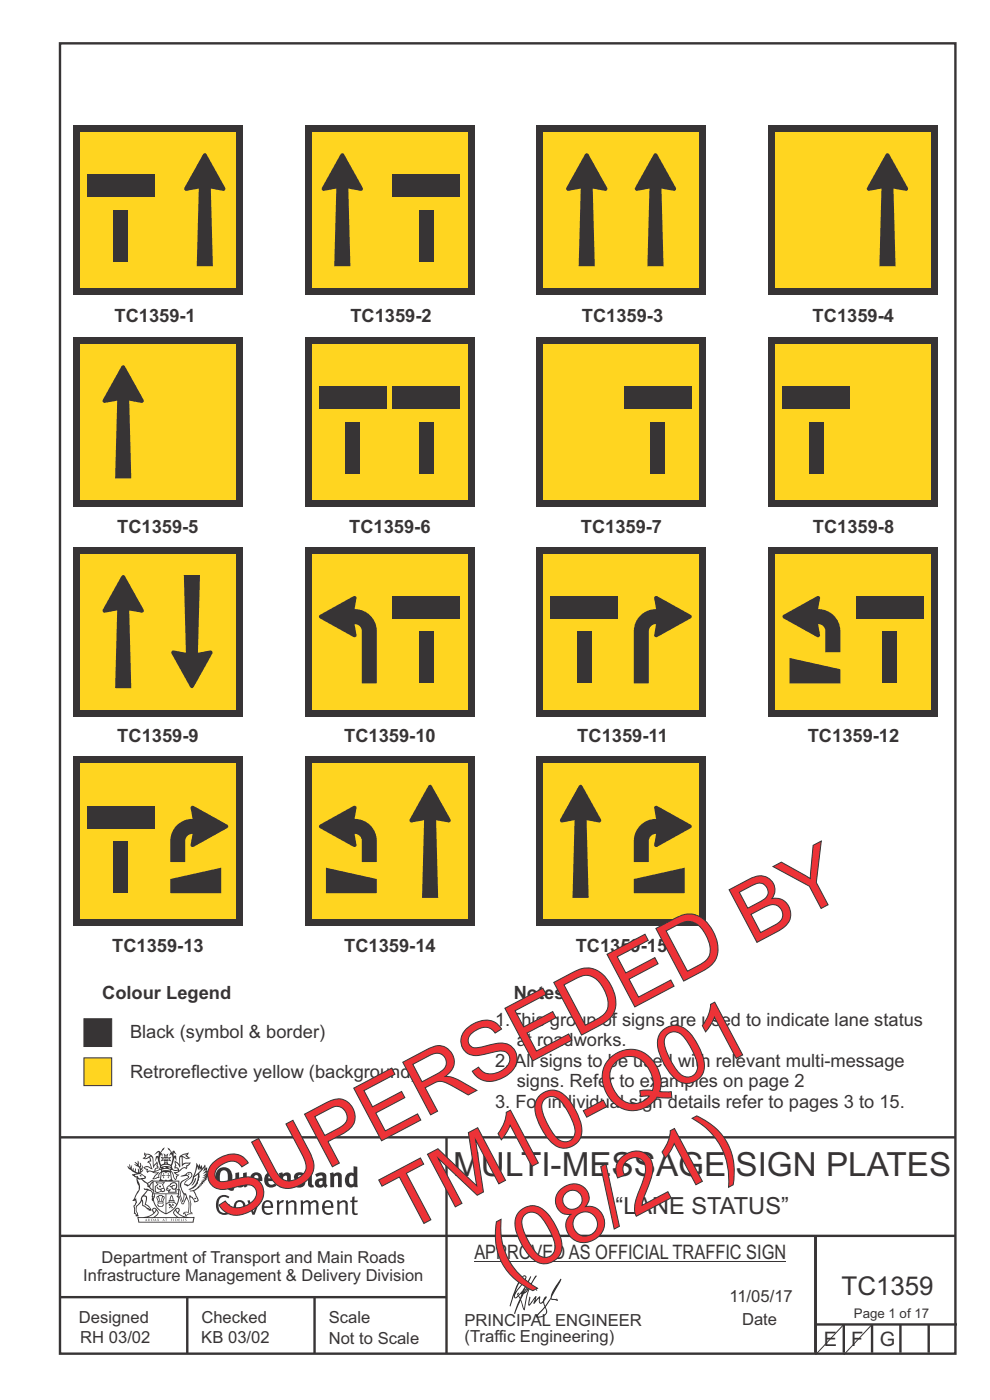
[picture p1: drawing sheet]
<svg xmlns="http://www.w3.org/2000/svg" width="210mm" height="297mm" viewBox="0 0 210 297" stroke-linecap="round" stroke-linejoin="round" font-family="sans-serif">
<path d="M64.6 160.5h36v36h-36z" fill-rule="evenodd" fill="#373435"/>
<path d="M66.1 162h33v33h-33z" fill-rule="evenodd" fill="#ffd520"/>
<g fill="#373435">
<path d="M67.8 175l7.3-4a.44 .44 0 0 1 .5 .4l-.4 2.3a4.7 4.7 0 0 1 4.7 4.7v4.5h-3.1v-4.5a1.5 1.5 0 0 0-1.6-1.5l.4 2.3a.44 .44 0 0 1-.2 .4 .44 .44 0 0 1-.4 0l-7.1-3.9-.3-.4z" fill-rule="evenodd"/>
<path d="M69.1 184.1l10.8 2.4v3h-10.8z" fill-rule="evenodd"/>
<path d="M90.9 166.6l.3-.1 .4 .3 4 7.1a.44 .44 0 0 1-.5 .6l-2.6-.5 .4 16.5h-3.4l.5-16.5-2.7 .5a.44 .44 0 0 1-.4-.2 .44 .44 0 0 1 0-.5z" fill-rule="evenodd"/>
<path d="M113.8 160.5h36v36h-36z" fill-rule="evenodd"/>
</g>
<path d="M115.3 162h33v33h-33z" fill-rule="evenodd" fill="#ffd520"/>
<g fill="#373435">
<path d="M139 171h.4l7.1 3.9 .3 .4-.3 .4-7.2 4a.44 .44 0 0 1-.5-.5l.4-2.3a1.5 1.5 0 0 0-1.6 1.5v4.5h-3.1v-4.5a4.7 4.7 0 0 1 4.7-4.7l-.4-2.3z" fill-rule="evenodd"/>
<path d="M134.5 186.5l10.8-2.4v5.4h-10.8z" fill-rule="evenodd"/>
<path d="M122.9 166.6l.3-.1 .4 .3 3.9 7.1a.44 .44 0 0 1-.4 .6l-2.7-.5 .5 16.5h-3.5l.5-16.5-2.6 .5a.44 .44 0 0 1-.5-.2 .44 .44 0 0 1 0-.5z" fill-rule="evenodd"/>
</g>
<g fill="none" stroke="#373435" stroke-width=".51">
<path d="M12.7 9.2h190v278h-190zM12.7 241.3h190M94.7 241.4v45.8M12.7 275.2h82M12.7 262.2h190.1M39.7 275.2v12M66.7 275.2v12M173 262.2v24.8M173 281h30M179 281v6M185 281v6M191 281v6"/>
<path d="M197 281v6"/>
</g>
<path d="M100.6 267.7h66.2" fill="none" stroke="#373435" stroke-width=".21"/>
<g fill="#373435">
<path d="M47 248.5a2.55 2.55 0 0 0 0 2.7l.3 .1a.81 .81 0 0 0 1-.9v-.6a1.04 1.04 0 0 0-1.1-1.5zM46.3 248.1a1.82 1.82 0 0 1 2.1-.2 1.82 1.82 0 0 1 .9 1.9 2.29 2.29 0 0 1-.8 1.9l.7 .3h.5l-.2 .6a2.87 2.87 0 0 1-2-.7 2.12 2.12 0 0 1-1.6-3.1z" fill-rule="evenodd"/>
<path d="M49.9 248.9l.8-.2v2a.46 .46 0 0 0 .3 .6 .46 .46 0 0 0 .6-.3v-2.1l.7-.2v2.4l.2 .5-.5 .4-.3-.3a1.02 1.02 0 0 1-1.2 .2 1.02 1.02 0 0 1-.6-1.1z" fill-rule="evenodd"/>
<path d="M54 249.5l-.1 .5h.9a.49 .49 0 0 0-.2-.6 .49 .49 0 0 0-.6 .1zM53.4 249.1a1.34 1.34 0 0 1 1.6-.2 1.34 1.34 0 0 1 .7 1.5v.2h-1.8a.77 .77 0 0 0 .5 .8 .77 .77 0 0 0 .9-.4l.3 .5a1.59 1.59 0 0 1-2 .2 1.59 1.59 0 0 1-.5-2z" fill-rule="evenodd"/>
<path d="M57.1 249.5l-.2 .5h1a.49 .49 0 0 0-.2-.6 .49 .49 0 0 0-.6 .1zM56.4 249.1a1.34 1.34 0 0 1 1.6-.2 1.34 1.34 0 0 1 .7 1.5v.2h-1.8a.77 .77 0 0 0 .5 .8 .77 .77 0 0 0 .9-.4l.4 .5a1.59 1.59 0 0 1-2.1 .2 1.59 1.59 0 0 1-.5-2z" fill-rule="evenodd"/>
<path d="M59.2 248.9l.7-.2 .1 .4a.95 .95 0 0 1 1-.3 .95 .95 0 0 1 .7 .8v2.3h-.8v-2.3a.46 .46 0 0 0-.8 .1v2.2h-.8z" fill-rule="evenodd"/>
<path d="M62.6 249.1a1.75 1.75 0 0 1 2-.1l-.2 .5-.6-.2a.43 .43 0 0 0-.6 .3l.4 .3a1.04 1.04 0 0 1 1.2 1.1 1.04 1.04 0 0 1-1.4 1l-1.2-.4 .3-.6 1 .4 .4-.4a.88 .88 0 0 0-1-.5l-.4-.2-.1-.4z" fill-rule="evenodd"/>
<path d="M65.3 247.6l.8-.2 .1 3.8 .3 .2 .1 .5a.88 .88 0 0 1-1-.1 .88 .88 0 0 1-.3-1z" fill-rule="evenodd"/>
<path d="M67.8 250.6a.43 .43 0 0 0-.1 .7 .43 .43 0 0 0 .7-.1v-.7zM66.8 249.2a1.7 1.7 0 0 1 2.4 .1v1.8l.3 .4-.4 .5-.5-.3a1.03 1.03 0 0 1-1.7-.2 1.03 1.03 0 0 1 .8-1.5h.7v-.4a.8 .8 0 0 0-1.2 .1z" fill-rule="evenodd"/>
<path d="M70 248.9l.7-.2 .1 .4a.95 .95 0 0 1 1-.3 .95 .95 0 0 1 .7 .8v2.3h-.8v-2.3a.46 .46 0 0 0-.8 .1v2.2h-.8z" fill-rule="evenodd"/>
<path d="M74.3 249.5a1.48 1.48 0 0 0 0 1.7h.5l.2-.1v-1.5l-.3-.2zM75 247.4l.8 .1 .1 4.4h-.7l-.1-.2a1.26 1.26 0 0 1-1.4 0 1.26 1.26 0 0 1-.5-1.3 1.29 1.29 0 0 1 .4-1.3 1.29 1.29 0 0 1 1.4-.2z" fill-rule="evenodd"/>
<path d="M46.4 253.9a1.72 1.72 0 0 1 2.3 0l-.3 .3a1.24 1.24 0 0 0-1.4-.2 1.24 1.24 0 0 0-.6 1.4 1.49 1.49 0 0 0 1.2 2l.7-.2v-1.3h-.8l-.1-.4h1.4v1.9a1.93 1.93 0 0 1-2.3 0 1.93 1.93 0 0 1-.7-2.2l.2-.7z" fill-rule="evenodd"/>
<path d="M50.4 255.1a1.65 1.65 0 0 0 .2 2.2 .99 .99 0 0 0 1-1.4 .78 .78 0 0 0-.4-.8 .78 .78 0 0 0-.8 0zM50 254.9a1.33 1.33 0 0 1 1.6-.1 1.33 1.33 0 0 1 .5 1.4 1.31 1.31 0 0 1-1.3 1.6 1.31 1.31 0 0 1-1.2-1.6v-.6z" fill-rule="evenodd"/>
<path d="M52.5 254.7l.5-.1 .8 2.6 .8-2.5h.5l-1.1 3h-.5z" fill-rule="evenodd"/>
<path d="M56.3 255.2l-.2 .7h1.3a.7 .7 0 0 0-.3-.8 .7 .7 0 0 0-.8 .1zM55.9 255a1.22 1.22 0 0 1 1.5-.2 1.22 1.22 0 0 1 .5 1.5h-1.8a.93 .93 0 0 0 .5 1 .93 .93 0 0 0 1.1-.2l.2 .3a1.43 1.43 0 0 1-1.8 .1 1.43 1.43 0 0 1-.6-1.7z" fill-rule="evenodd"/>
<path d="M58.7 254.7l.4-.1 .1 .5 .4-.4 .6-.1-.1 .6a.66 .66 0 0 0-.9 .6v1.9h-.4z" fill-rule="evenodd"/>
<path d="M60.6 254.8l.4-.2 .1 .5a.94 .94 0 0 1 1-.5 .94 .94 0 0 1 .8 .8v2.3h-.5l-.1-2.5a.81 .81 0 0 0-1.2 .3v2.2h-.4z" fill-rule="evenodd"/>
<path d="M63.7 254.7l.5-.1 .1 .5 .4-.3a.78 .78 0 0 1 1.2 .3 .9 .9 0 0 1 .9-.5 .9 .9 0 0 1 .8 .8v2.3h-.5l-.1-2.5a.67 .67 0 0 0-1.1 .3v2.2h-.5v-2.4l-.4-.2-.7 .4v2.2h-.5z" fill-rule="evenodd"/>
<path d="M69.1 255.2l-.2 .7h1.3a.7 .7 0 0 0-.3-.8 .7 .7 0 0 0-.8 .1zM68.7 255a1.22 1.22 0 0 1 1.5-.2 1.22 1.22 0 0 1 .5 1.5h-1.8a.93 .93 0 0 0 .4 1 .93 .93 0 0 0 1.2-.2l.2 .3a1.44 1.44 0 0 1-1.8 .1 1.44 1.44 0 0 1-.6-1.7z" fill-rule="evenodd"/>
<path d="M71.5 254.8l.4-.2 .1 .5a.94 .94 0 0 1 1-.5 .94 .94 0 0 1 .8 .8v2.3h-.5l-.1-2.5a.81 .81 0 0 0-1.2 .3v2.2h-.4z" fill-rule="evenodd"/>
<path d="M74.7 253.9l.5-.1v.9h.7l-.1 .4h-.6v2.1l.1 .2h.5l.1 .3a.75 .75 0 0 1-1.2-.6v-2h-.4v-.4h.4z" fill-rule="evenodd"/>
<path d="M30.8 244.9l1.1 .3-.9 .5h-.4l.6-.5zM31.8 245.5l.2-.1a2.44 2.44 0 0 1 .5 1.9l.1 .5 .6-1-.1 .6 .3 .3a.57 .57 0 0 0-.6 .8l-1-.2-.5 .2 .2-.5-.8-.3 .7-.1 .9 .5 .1-.1-.6-1.3-.2-.1 .5-.1zM30.7 244.4l-.1 .5 .2 .4-.6 .4a1.04 1.04 0 0 0 1.4-.1l.2 .6-.3 .1-.2 .4a.94 .94 0 0 1 .8 1.1l-.2-.1a1.16 1.16 0 0 0-1.5-.1l.3 .4 .4 .2 .1 .5 .2 .1 .1-.2a.94 .94 0 0 1 1.1 .3h.8l-1.2 1.2a1.13 1.13 0 0 0 1.2-.2l.4-.1v-.4l.4-.7a.83 .83 0 0 0-.6 1h-.3l-.7 .3 1.1-1.4-.5 .2-.5-.1 1.3-.5-.1-.2-.9 .4v-.3l.2-.2 .3 .1 .1-.3-.2-.4 .1-.6-.2-.3-.7 .9v-.7a1.42 1.42 0 0 0-1.6-1.8z" fill-rule="evenodd"/>
<path d="M38.5 245.3l.5-.3 .7-.1-.6 .3 .8 .5h-.3zM38.3 245.5h.2l.1 2a1.69 1.69 0 0 1 1.6-.7l-.8 .5 .1 .5a1.1 1.1 0 0 0-1.5 .6l-.1-.5-.2-.2h-.5l.3-.4-.3-.7a1.42 1.42 0 0 1 .9 1.1l.2-.1zM37.1 246.2l.1 1-.2 .3 .1 .5 .5-.1 .2 .2a.96 .96 0 0 1-1.2-.1l-.1 .1a1.06 1.06 0 0 0 1.3 .2v.1a.72 .72 0 0 1-.9 .2l.2 .5 .6 .2-.4 .2-.1 .7-.2-.4-.4-1.1-.4-.4 .4 .9a1.54 1.54 0 0 0 .7 1.2l.2-.3a.58 .58 0 0 1 .4-.7l.2-.2h-.3l-.5-.3 .9-.5a.93 .93 0 0 1 1.2-.5v.2l.2-.2 .1-.5a.99 .99 0 0 0 .7-.8l-1.3 .1-.3 .2-.1-1.4 .9 .4 .9-.3h-.4l-.5-.4 .4-.7-.6 .2a1.46 1.46 0 0 0-1.4 2.1l.1 .4-.3-.4z" fill-rule="evenodd"/>
<path d="M35.6 248.9l.2 .1-.1 .3 .4 .1-.4 .1v.5l-.1-.6h-.3l.3-.1z" fill-rule="evenodd"/>
<path d="M34.6 248.9l.2 .1v.3l.3 .1h-.3l-.1 .6v-.5l-.4-.1 .4-.1z" fill-rule="evenodd"/>
<path d="M34.3 248.8a.57 .57 0 0 1 .9 .2 .57 .57 0 0 1 .9-.2l.2 1.4h-.2a.57 .57 0 0 1-.9 0 .69 .69 0 0 1-1.1 0zM34.2 248.1l-.3 2.1-.1 .4h2.9l-.2-.4-.3-2.1h-.2v.3l-.8-.2-.8 .2v-.3z" fill-rule="evenodd"/>
<path d="M34.2 252.4a.3 .3 0 0 0 .6 0 .3 .3 0 0 0-.6 0zM33.3 251l.3 .3-.3 .3a.79 .79 0 0 0 0 1.3l.8-.2-.1-.3a.55 .55 0 0 1-.7-.6h.1l.2 .3 .3 .1 .8-.2-.4-.7 .4-.3-.7 .1zM33 250.7l1.1 .2 .9-.2-.4 .7 .4 1.1a.56 .56 0 0 1-.8 .3l-.2 .1a.73 .73 0 0 1-.9 .1 .73 .73 0 0 1-.3-.9v-.4l.6-.4z" fill-rule="evenodd"/>
<path d="M35.6 251.9l.7-.5a.58 .58 0 0 1 1-.1 .58 .58 0 0 1-.4 .9l-.3-.3a.43 .43 0 0 1 .6-.3v-.1a.57 .57 0 0 0-.8 .2l-.2-.1-.3 .1 .5 .2a.55 .55 0 0 0 .8 .4v.5h-1.3l.4-.3-.2-.2-.6 .1 .2-.2-.2-.1zM35.4 251.8l-.1 .2a.39 .39 0 0 0 .2 .6h.3l-.2 .4h1.9l-.1-.7a.86 .86 0 0 0-.1-1.4 .86 .86 0 0 0-1.3 .4z" fill-rule="evenodd"/>
<path d="M36 254.8h.8v.2h-.8zM36.4 253.8l.2 .8h-.4zM36.4 253.5l-.3 .5-.1 .6h-.2v.4l-.7 .4 .2 .2a1.48 1.48 0 0 1 2.1 .1l.2-.1-.6-.5v-.5h-.2l-.1-.6z" fill-rule="evenodd"/>
<path d="M35.8 255.4l.4 .1 .1 .3 .3-.2-.2-.2a.38 .38 0 0 1 .5 .5l-.2-.2-.3 .3 .4 .2-.4 .2-.1-.4-.4 .4-.1-.2 .4-.3-.1-.1-.2 .1z" fill-rule="evenodd"/>
<path d="M34.5 254h.2v.2l-.2 .6h-.2zM33.6 255.3h.9v.2a.55 .55 0 0 1-.8 .4v-.2l-.2-.1zM33.4 254h.2l.2 .8h-.2zM33.6 255h.8l.1 .1-.8 .1zM33.8 253.7h.5l-.2 1.1h-.1zM33.3 253.8l-.1 .3 .3 1.1a.48 .48 0 0 0-.1 .6 .48 .48 0 0 0 .5 .3l.5-.1a.49 .49 0 0 0 .2-.8l.3-1.1-.1-.3a1.42 1.42 0 0 0-1.5 0z" fill-rule="evenodd"/>
<path d="M33.7 251.5l.4 .1 .1 .3h-.3z" fill-rule="evenodd"/>
<path d="M41.3 250.1l.3-.2-.2 .9-.6 .7h-.2l.5-.7z" fill-rule="evenodd"/>
<path d="M39.7 249l.3-.2 .5 .2a.88 .88 0 0 1-.6 1.1 1.22 1.22 0 0 0-.8 1.3l.5 .2a.72 .72 0 0 0 .9-.4l.5-.8 .2-.6 .8-.6v.3a2.85 2.85 0 0 1-2 2.8l.1 .1a2.13 2.13 0 0 0 1.9-1.5v-.2a2.01 2.01 0 0 0 .3-1.8l1.1-1.3-.4 1 .7-.5-.7 1 .8-.4-.8 .8 .7-.1-.9 .5 .8-.1-.8 .4h.8l-.9 .3 .3 .2h-.4l.2 .3h-.3l.1 .3h-.4l.2 .3h-.2a2.16 2.16 0 0 1-2 1l.1 .2h.4a.76 .76 0 0 1 .7 .7l.5 1.2-.6 .2a1.45 1.45 0 0 0-1.1-1.3l.2 1.8-.1 1.8 .4 .3a1.07 1.07 0 0 0-1.2 .4v-.3l-.5-.2a.87 .87 0 0 1 1.1-.1v-.7a4.4 4.4 0 0 0-.6-3.1v-.3h-.3a2.16 2.16 0 0 1-.7-2.2l.3-.3 1.2-.8a.55 .55 0 0 0-.4-.8zM37.8 252.4a.76 .76 0 0 1 .3 1.1l.6 1.6 .4-1.7 .2 .1a.61 .61 0 0 1-.1 .9l-.3 .9h-.2l-.7-1.6-.3 .1a1.18 1.18 0 0 0 .1-1.4zM41.8 247.5l.2 .8 .3-.6v.6l.4-.5a1.9 1.9 0 0 1-1.1 1.4l-.4 .3zM38.3 249.6l1.3-.1 .2 .1v.3l-.5 .3a1.26 1.26 0 0 0-.9 1.9l.2 .6a1.84 1.84 0 0 1 .1 2.1l-.4-1.3a.96 .96 0 0 0-.4-1.3l-.4 .3a.78 .78 0 0 1 0 1.2l.1 .3h.4l.4 1.1a.38 .38 0 0 0 .2 .4 .38 .38 0 0 0 .4-.1l.6-1.2a2.94 2.94 0 0 1 .4 2.5l-.1 .5-.8-.1-.3 .4v.2l.4-.1 .1 .4 .2 .1a1.02 1.02 0 0 1 1.3-.5v-.4l-.3-.1 .1-1.8-.3-1.3 .1 .1a1.14 1.14 0 0 1 .8 .9 .63 .63 0 0 0 .8-.2 .63 .63 0 0 0-.1-.9l-.7-1.2 .9-.6 .2-.3 .3-.1-.1-.2h.4l-.1-.3h.3l-.1-.3 .5-.1-.2-.2 .6-.4v-.2h-.2l.4-.5-.3 .1 .3-.6-.4 .1 .4-.5v-.3l-.3 .2 .2-.6-.1-.3-.4 .3v-.8l-.6 .8-.2-.7-.2 .4-.3-.7-.1 .6-.5-.8-.1 1.4-.6 1.9a1.81 1.81 0 0 1-1 1.4l-.6-.2a1.75 1.75 0 0 1 1.1-1.2 .75 .75 0 0 0 .1-1.3 .75 .75 0 0 0-1.1 .5z" fill-rule="evenodd"/>
<path d="M41.2 254.1h.3l.2 .3h-.4z" fill-rule="evenodd"/>
<path d="M29.4 258.4h11.6l-.1 .8h-11.4zM31.4 258.2l.4-.1a2.48 2.48 0 0 0 1.4-1.3l.3 .5-.5 .6-.5 .3zM32.5 256.6l.3-.2 .2 .2-.3 .6zM37.2 256.8a2.65 2.65 0 0 0 1.8 1.4h-1.1l-.5-.3-.5-.6zM37.4 256.6l.2-.2 .3 .2-.3 .6zM29.2 258.2l.1 1.2h11.8l.2-1.1-.2-.1a4.1 4.1 0 0 1-3.3-.9l.3-.4-.1-.5a1.06 1.06 0 0 0-1.3 .9l.2 .4 .6 .5h-4.7l.3-.1a.84 .84 0 0 0 .6-.7 .84 .84 0 0 0-.5-.9l-.3-.2-.5 .1-.1 .5 .3 .4a4.2 4.2 0 0 1-3.4 .9z" fill-rule="evenodd"/>
<path d="M31 258.7l.1 .2h-.2zM31 258.6l-.3 .5 .4-.1 .2 .1z" fill-rule="evenodd"/>
<path d="M31.4 258.6h.2v.4a.25 .25 0 0 0 .2-.1 .25 .25 0 0 0-.1-.3h.1a.29 .29 0 0 1 0 .4 .29 .29 0 0 1-.4 0 .29 .29 0 0 1 0-.4z" fill-rule="evenodd"/>
<path d="M32.2 258.6a.22 .22 0 0 1 .3 .2 .22 .22 0 0 1-.3 .2zM32 258.6l.1 .5a.33 .33 0 0 0 .4-.1 .33 .33 0 0 0 0-.4 .33 .33 0 0 0-.5 0z" fill-rule="evenodd"/>
<path d="M32.9 258.7l.1 .2h-.2zM32.9 258.6l-.2 .5 .3-.1 .2 .1z" fill-rule="evenodd"/>
<path d="M33.3 258.6h.2l.1 .2 .2-.2-.2 .2 .2 .3-.3-.2v.2h-.2l.2-.3z" fill-rule="evenodd"/>
<path d="M34.7 258.7l.1 .2h-.2zM34.7 258.6l-.3 .5 .4-.1 .2 .1z" fill-rule="evenodd"/>
<path d="M35 258.6h.5h-.2v.5h-.2l.1-.5z" fill-rule="evenodd"/>
<path d="M36.2 258.6h.3h-.1v.2h.1h-.1v.3h-.2z" fill-rule="evenodd"/>
<path d="M36.7 258.6h.2v.5h-.2z" fill-rule="evenodd"/>
<path d="M37.3 258.6a.22 .22 0 0 1 .3 .2 .22 .22 0 0 1-.3 .2zM37.1 258.6v.5a.33 .33 0 0 0 .5-.1 .33 .33 0 0 0 0-.4 .33 .33 0 0 0-.5 0z" fill-rule="evenodd"/>
<path d="M37.8 258.6h.4h-.2v.2h.1h-.1v.2l.2 .1h-.4z" fill-rule="evenodd"/>
<path d="M38.4 258.6h.2l-.1 .4 .2 .1h-.3z" fill-rule="evenodd"/>
<path d="M38.9 258.6h.2v.5h-.2z" fill-rule="evenodd"/>
<path d="M39.3 258.6h.2l-.1 .1 .2 .2-.2 .2h-.1v-.2l.2 .1z" fill-rule="evenodd"/>
<path d="M34.2 247.4a1.51 1.51 0 0 1 2.1 .2 2.67 2.67 0 0 0-2.1 0zM35.7 247.6l.5 .2v.2l-.4-.1zM34.6 247.7l.5-.1 .1 .2h-.4zM34.1 247.9l.2 .1-.3 .1zM35 246.9l.2-.2 .3 .2zM34.9 245.7h.2v.3h-.2zM35 245.1l.2 .2 .2-.2-.1 .4h-.2zM35.1 246.3h.2l.1 .4-.2-.2-.2 .2zM35.3 245.7h.2v.3h-.2zM34.4 245.7l.3 .1 .1 .2-.4 .1 .2-.2zM35.7 245.8l.3-.1-.2 .2 .2 .2-.4-.1zM32.7 244.9l1-.5-.1 1-.2-.2-.3 .2-.3 1.1 .5-1 .3 .9a1.84 1.84 0 0 1 .2 1.7l.4 .1a2.48 2.48 0 0 1 2.2 .1l.2-.3-.2-.7 .7-1.7 .4 .6-.2-1-.2-.1-.2 .3v-.9l.6 .4-.6-.8-.3 .1-.1 .4-.5-.8-.5-.3 .2 .4 .6 .6-.5 .7 .5-.3a2.06 2.06 0 0 1-.1 2.2l-.5-.2-.2-.6 .2-.1 .7 .2-.4-.5 .4-.5-.7 .2-.2-.2 .2-.7-.5 .4-.5-.4 .2 .7-.2 .2-.7-.2 .4 .5-.4 .5 .8-.2 .1 .1-.2 .6-.5 .2a2.02 2.02 0 0 1 0-2.2l.3 .5-.1-.6-.3-.1 .8-1.3-.4 .4-.5 .7-.2-.3a.8 .8 0 0 0-.8 .5z" fill-rule="evenodd"/>
<path d="M29.2 250.1l.3 .2a.61 .61 0 0 1 .8 .3l.3 .2a.8 .8 0 0 1 .6 1l.4 .1 .6 .5a1 1 0 0 1 .4 1.1l-.1 .7v-.5h-.1a.96 .96 0 0 0-.8-1.3l-.2-.2h-.7l-.1-.1-.1 .1 .1 .3h.6l-1.2 1.4-.2 .9-.4 .6a1.33 1.33 0 0 0-.5 1.8l.2 .5a1.26 1.26 0 0 1-.5-1.4l-.1-.4a1.56 1.56 0 0 0 .4-1.7l-.3 .2 .2-.5a3.2 3.2 0 0 0 .7-3zM30.4 253.9h.4a2.06 2.06 0 0 1-.1 1.6l.7 .5 .4 .4-.6-.1-.8-.6-.1-.9a.51 .51 0 0 1 .1-.9zM28.6 249.3a1.52 1.52 0 0 1 2.1 .6l-1.1 .1-.2-.1-.1-.4-.5 .1zM27.5 247v.8l-.3-.4-.1 .1a3.1 3.1 0 0 0 1.9 1.5l-1 .1 .5 .6 .5 .1 .1 1.1a1.84 1.84 0 0 1-.3 2.5l-.4 .9-.3 .4 .2 .1 .4-.1 .1 .4-.2 .5-.3 .2 .1 1.8 .2-.1 .3 .6h.1l.5-.1-.2-.5a1.3 1.3 0 0 1-.1-1.7l.9-1 .2 1.1 .5 .2 .5 .5 .1-.1 .2 .4 .5-.1a1.85 1.85 0 0 0-1.2-1.4l.1-.2a1.39 1.39 0 0 0 0-1.5l-.5-.1 .5-.5a.66 .66 0 0 1 .9-.4 .66 .66 0 0 1 .3 .9l-.1 .4 .2-.1v.2l-.1 .3 .2 .5 .1-.3a2.24 2.24 0 0 0 .1-2.2 .73 .73 0 0 1-.7-.7 .73 .73 0 0 1 .6-.7v-.2a.94 .94 0 0 0-.9 .8 .48 .48 0 0 1-.1-.5 .48 .48 0 0 1 .5-.3l.5-.3a.51 .51 0 0 0-.8 .2l-.4 .3-1.1-.8 .6-.1 .2-.5-1.2-.7 .5-.4v-.4l-.4 .4v-.2a.69 .69 0 0 0 .2-1v.5l-.2 .2v-1.1l-.3-.2 .1 .6-.1 .2-.4-1.2v.6l-.6-.3 .5 .6-.6-.2 .3 .3a1 1 0 0 1 .7 1.5l-.2-.8v.8l-.5-.2v-.7l-.2 .6-.2-.1-.1-.6-.2 .4-.2-.2 .1-.7-.2 .5z" fill-rule="evenodd"/>
<path d="M29.6 249.5l.2-.2 .3 .3z" fill-rule="evenodd"/>
<path d="M32.4 250.5h5.6v2l-.2-.1v-1.7h-5.2v2.5h5.2v-.8l.1 .2-.1 1.1v-.3h-2.5v4a4.1 4.1 0 0 0 2.6-3.6l.1-.1a4 4 0 0 1-2.8 3.9 4.2 4.2 0 0 1-2.8-4.7l.1 1.3 .1-.2a3.8 3.8 0 0 0 2.5 3.4v-4h-2.5l-.2-.9z" fill-rule="evenodd"/>
<circle cx="40" cy="249.1" r=".17"/>
</g>
<path d="M179 281l-6 6.4" fill="none" stroke="#373435" stroke-width=".21"/>
<path d="M17.8 216.1h5.9v5.9h-5.9z" fill-rule="evenodd" fill="#373435" stroke="#373435" stroke-width=".21"/>
<path d="M17.8 224.4h5.9v5.9h-5.9z" fill-rule="evenodd" fill="#ffd520" stroke="#373435" stroke-width=".21"/>
<path d="M15.4 26.5h36v36h-36z" fill-rule="evenodd" fill="#373435"/>
<path d="M16.9 28h33v33h-33z" fill-rule="evenodd" fill="#ffd520"/>
<g fill="#373435">
<path d="M24 44.5h3.2v11h-3.2z" fill-rule="evenodd"/>
<path d="M18.4 37h14.4v4.8h-14.4z" fill-rule="evenodd"/>
<path d="M43.1 32.6l.3-.1 .4 .3 4 7.1a.44 .44 0 0 1-.5 .6l-2.6-.5 .5 16.5h-3.5l.5-16.5-2.7 .5a.44 .44 0 0 1-.4-.2 .44 .44 0 0 1 0-.5z" fill-rule="evenodd"/>
<path d="M64.6 26.5h36v36h-36z" fill-rule="evenodd"/>
</g>
<path d="M66.1 28h33v33h-33z" fill-rule="evenodd" fill="#ffd520"/>
<g fill="#373435">
<path d="M88.9 44.5h3.1v11h-3.1z" fill-rule="evenodd"/>
<path d="M83.2 37h14.4v4.8h-14.4z" fill-rule="evenodd"/>
<path d="M72.3 32.6l.3-.1 .4 .3 4 7.1a.44 .44 0 0 1-.5 .6l-2.6-.5 .4 16.5h-3.4l.4-16.5-2.6 .5a.44 .44 0 0 1-.4-.2 .44 .44 0 0 1 0-.5z" fill-rule="evenodd"/>
<path d="M113.8 26.5h36v36h-36z" fill-rule="evenodd"/>
</g>
<path d="M115.3 28h33v33h-33z" fill-rule="evenodd" fill="#ffd520"/>
<g fill="#373435">
<path d="M138.7 32.6l.3-.1 .4 .3 4 7.1a.44 .44 0 0 1-.5 .6l-2.6-.5 .5 16.5h-3.5l.5-16.5-2.7 .5a.44 .44 0 0 1-.4-.2 .44 .44 0 0 1 0-.5z" fill-rule="evenodd"/>
<path d="M124.2 32.6l.3-.1 .4 .3 3.9 7.1a.44 .44 0 0 1-.4 .6l-2.7-.5 .5 16.5h-3.4l.4-16.5-2.6 .5a.44 .44 0 0 1-.5-.2 .44 .44 0 0 1 0-.5z" fill-rule="evenodd"/>
<path d="M163 26.5h36v36h-36z" fill-rule="evenodd"/>
</g>
<path d="M164.5 28h33v33h-33z" fill-rule="evenodd" fill="#ffd520"/>
<g fill="#373435">
<path d="M188 32.6l.3-.1 .4 .3 3.9 7.1a.44 .44 0 0 1-.4 .6l-2.7-.5 .5 16.5h-3.5l.5-16.5-2.6 .5a.44 .44 0 0 1-.5-.2 .44 .44 0 0 1 0-.5z" fill-rule="evenodd"/>
<path d="M15.4 71.5h36v36h-36z" fill-rule="evenodd"/>
</g>
<path d="M16.9 73h33v33h-33z" fill-rule="evenodd" fill="#ffd520"/>
<g fill="#373435">
<path d="M25.8 77.6l.3-.1 .4 .3 4 7.1a.44 .44 0 0 1-.5 .6l-2.6-.5 .4 16.5h-3.4l.5-16.5-2.7 .5a.44 .44 0 0 1-.4-.2 .44 .44 0 0 1 0-.5z" fill-rule="evenodd"/>
<path d="M64.6 71.5h36v36h-36z" fill-rule="evenodd"/>
</g>
<path d="M66.1 73h33v33h-33z" fill-rule="evenodd" fill="#ffd520"/>
<g fill="#373435">
<path d="M73.2 89.5h3.2v11h-3.2z" fill-rule="evenodd"/>
<path d="M67.6 82h14.4v4.8h-14.4z" fill-rule="evenodd"/>
<path d="M88.9 89.5h3.1v11h-3.1z" fill-rule="evenodd"/>
<path d="M83.2 82h14.4v4.8h-14.4z" fill-rule="evenodd"/>
<path d="M113.8 71.5h36v36h-36z" fill-rule="evenodd"/>
</g>
<path d="M115.3 73h33v33h-33z" fill-rule="evenodd" fill="#ffd520"/>
<g fill="#373435">
<path d="M138 89.5h3.1v11h-3.1z" fill-rule="evenodd"/>
<path d="M132.4 82h14.4v4.8h-14.4z" fill-rule="evenodd"/>
<path d="M163 71.5h36v36h-36z" fill-rule="evenodd"/>
</g>
<path d="M164.5 73h33v33h-33z" fill-rule="evenodd" fill="#ffd520"/>
<g fill="#373435">
<path d="M171.6 89.5h3.2v11h-3.2z" fill-rule="evenodd"/>
<path d="M166 82h14.4v4.8h-14.4z" fill-rule="evenodd"/>
<path d="M15.4 116h36v36h-36z" fill-rule="evenodd"/>
</g>
<path d="M16.9 117.5h33v33h-33z" fill-rule="evenodd" fill="#ffd520"/>
<g fill="#373435">
<path d="M39 122h3.4l-.4 16.5 2.6-.5a.44 .44 0 0 1 .4 .2 .44 .44 0 0 1 0 .5l-3.9 7-.4 .3-.4-.3-3.9-7.1a.44 .44 0 0 1 .4-.6l2.6 .5z" fill-rule="evenodd"/>
<path d="M25.8 122.1l.3-.1 .4 .3 4 7.1a.44 .44 0 0 1-.5 .6l-2.6-.5 .4 16.5h-3.4l.5-16.5-2.7 .5a.44 .44 0 0 1-.4-.2 .44 .44 0 0 1 0-.5z" fill-rule="evenodd"/>
<path d="M64.6 116h36v36h-36z" fill-rule="evenodd"/>
</g>
<path d="M66.1 117.5h33v33h-33z" fill-rule="evenodd" fill="#ffd520"/>
<g fill="#373435">
<path d="M88.9 134h3.1v11h-3.1z" fill-rule="evenodd"/>
<path d="M83.2 126.5h14.4v4.8h-14.4z" fill-rule="evenodd"/>
<path d="M67.8 130.5l7.3-4a.44 .44 0 0 1 .5 .4l-.4 2.3a4.7 4.7 0 0 1 4.7 4.6v11.2h-3.1v-11.2a1.5 1.5 0 0 0-1.6-1.4l.4 2.3a.44 .44 0 0 1-.2 .4 .44 .44 0 0 1-.4 0l-7.1-3.9-.3-.4z" fill-rule="evenodd"/>
<path d="M163 116h36v36h-36z" fill-rule="evenodd"/>
</g>
<path d="M164.5 117.5h33v33h-33z" fill-rule="evenodd" fill="#ffd520"/>
<g fill="#373435">
<path d="M187.2 134h3.2v11h-3.2z" fill-rule="evenodd"/>
<path d="M181.6 126.5h14.4v4.8h-14.4z" fill-rule="evenodd"/>
<path d="M166.1 130.5l7.3-4a.44 .44 0 0 1 .6 .4l-.5 2.3a4.7 4.7 0 0 1 4.8 4.6v4.6h-3.2v-4.6a1.5 1.5 0 0 0-1.6-1.4l.5 2.3a.44 .44 0 0 1-.2 .4 .44 .44 0 0 1-.5 0l-7-3.9-.3-.4z" fill-rule="evenodd"/>
<path d="M167.5 139.6l10.8 2.4v3h-10.8z" fill-rule="evenodd"/>
<path d="M113.8 116h36v36h-36z" fill-rule="evenodd"/>
</g>
<path d="M115.3 117.5h33v33h-33z" fill-rule="evenodd" fill="#ffd520"/>
<g fill="#373435">
<path d="M122.4 134h3.1v11h-3.1z" fill-rule="evenodd"/>
<path d="M116.8 126.5h14.4v4.8h-14.4z" fill-rule="evenodd"/>
<path d="M139 126.5h.4l7.1 3.9 .3 .4-.3 .4-7.2 4a.44 .44 0 0 1-.5-.5l.4-2.3a1.5 1.5 0 0 0-1.6 1.4v11.2h-3.1v-11.2a4.7 4.7 0 0 1 4.7-4.6l-.4-2.3z" fill-rule="evenodd"/>
<path d="M15.4 160.5h36v36h-36z" fill-rule="evenodd"/>
</g>
<path d="M16.9 162h33v33h-33z" fill-rule="evenodd" fill="#ffd520"/>
<g fill="#373435">
<path d="M24 178.5h3.2v11h-3.2z" fill-rule="evenodd"/>
<path d="M18.4 171h14.4v4.8h-14.4z" fill-rule="evenodd"/>
<path d="M40.6 171h.5l7 3.9 .3 .4-.3 .4-7.1 4a.44 .44 0 0 1-.6-.5l.5-2.3a1.5 1.5 0 0 0-1.6 1.5v4.5h-3.2v-4.5a4.7 4.7 0 0 1 4.8-4.7l-.5-2.3z" fill-rule="evenodd"/>
<path d="M36.1 186.5l10.8-2.4v5.4h-10.8z" fill-rule="evenodd"/>
</g>
<g fill="#252726">
<path d="M111.6 273.7l.2-.2-.5 .7zM110.4 274.5l.3 .1-.3 .8-.3-.5zM110.9 270.9h.5a9.3 9.3 0 0 1-2 3.1l-.1 .3 1-2.5zM110.6 271a14.7 14.7 0 0 0-2.2 4.9l-.3 1.2 .1 .1 .8-2.3a.42 .42 0 0 0 .2 .6 .42 .42 0 0 0 .6-.3l.2-.1 .3 .5-1.2 3.2h.2l1.1-2.9 .6 1.9 .2 .2 .2-.5a13.5 13.5 0 0 1 2-6.2l.5-.5-.2-.2-1.5 2.1 .3-.1a14.9 14.9 0 0 0-1.3 5.1l-.4-1.2a1.39 1.39 0 0 1 .2-1.8l.1-.2a.92 .92 0 0 0 .8-1.2 .75 .75 0 0 0-.7 .7l-.2 .2 1.6-3.4h-.1l-.4 .7a10.5 10.5 0 0 1-2.1 3.3l.1-.5a.32 .32 0 0 0-.3 .2 .32 .32 0 0 0 0 .4l-.5 .4a3.2 3.2 0 0 1 1.1-2.3l.5-.6a2.49 2.49 0 0 0 .7-1.6l-.3-.2z" fill-rule="evenodd"/>
<path d="M115.6 277.5a1.15 1.15 0 0 1 .1 1.3 1.15 1.15 0 0 1-1.2 .5h-.5zM112.3 275.1l-.3 1.7 .3 .2 1.2-1.5-.3 1.1 1.2-1.2a.94 .94 0 0 0 .3 1.2l.5-.3 .3 .9-1.2 1.3a.98 .98 0 0 0-.5 1 1.9 1.9 0 0 0 2.3-1.3l-.1-.2a1.02 1.02 0 0 1 .3-1.4l.5-1 1.5 .3-.2-.4v.2l-1.1-.1v-.3l2-3.6 .1-.2-.1-.2-1.8 2.7a6.6 6.6 0 0 1-1.5 3l-.2-.2a1.01 1.01 0 0 1 .4-1.4l.1-.2-.2-.1-.4 .4-.2 .5-.5 .4-.2-.4 .1-.9-.2-.1-.8 1 .2-1h-.1l-1.4 1.8 .2-1.5v-.1z" fill-rule="evenodd"/>
<path d="M113.7 273.6l.3 .2h-.3z" fill-rule="evenodd"/>
</g>
<path d="M185 281l-6 6.4" fill="none" stroke="#373435" stroke-width=".21"/>
<g font-size="17.6" fill="#ed3237">
<text x="47.6" y="259.6" transform="rotate(-28 47.6 259.6)">SUPERSEDED BY</text>
<text x="85.9" y="261.7" transform="rotate(-28 85.9 261.7)">TM10-Q01</text>
<text x="107.7" y="272.5" transform="rotate(-28 107.7 272.5)">(08/21)</text>
</g>
<text font-size="7.1" fill="#373435" x="96.2" y="249.4">MULTI-MESSAGE SIGN PLATES</text>
<text font-size="5.5" fill="#373435" x="178.5" y="274.8">TC1359</text>
<text font-size="5" fill="#373435" x="130.6" y="257.5">“LANE STATUS”</text>
<g font-size="4.2" fill="#373435">
<text x="100.6" y="267.2">APPROVED AS OFFICIAL TRAFFIC SIGN</text>
<text x="174.7" y="285.6">E</text>
<text x="180.5" y="285.6">F</text>
<text x="186.6" y="285.6">G</text>
</g>
<g font-size="3.9" fill="#373435">
<text x="24.3" y="68.3">TC1359-1</text>
<text x="74.3" y="68.3">TC1359-2</text>
<text x="123.4" y="68.3">TC1359-3</text>
<text x="172.4" y="68.3">TC1359-4</text>
<text x="24.9" y="113">TC1359-5</text>
<text x="74.1" y="113">TC1359-6</text>
<text x="123.2" y="113">TC1359-7</text>
<text x="172.4" y="113">TC1359-8</text>
<text x="24.9" y="157.5">TC1359-9</text>
<text x="73" y="157.5">TC1359-10</text>
<text x="122.5" y="157.5">TC1359-11</text>
<text x="171.4" y="157.5">TC1359-12</text>
<text x="23.8" y="202">TC1359-13</text>
<text x="73" y="202">TC1359-14</text>
<text x="122.1" y="202">TC1359-15</text>
<text x="21.7" y="212">Colour Legend</text>
<text x="109" y="212">Notes</text>
<text x="27.6" y="220.3">Black (symbol &amp; border)</text>
<text x="105" y="217.7">1.This group of signs are used to indicate lane status</text>
<text x="105" y="226.3">2. All signs to be used with relevant multi-message</text>
<text x="109.6" y="222">at roadworks.</text>
<text x="27.6" y="228.6">Retroreflective yellow (background)</text>
<text x="109.6" y="230.7">signs. Refer to examples on page 2</text>
<text x="105" y="235">3. For individual sign details refer to pages 3 to 15.</text>
</g>
<g font-size="3.5" fill="#373435">
<text x="21.6" y="267.9">Department of Transport and Main Roads</text>
<text x="17.7" y="271.8">Infrastructure Management &amp; Delivery Division</text>
<text x="16.7" y="280.6">Designed</text>
<text x="42.7" y="280.6">Checked</text>
<text x="69.7" y="280.6">Scale</text>
<text x="98.5" y="281.4">PRINCIPAL ENGINEER</text>
<text x="154.7" y="276.1">11/05/17</text>
<text x="157.4" y="281.2">Date</text>
<text x="17" y="284.8">RH 03/02</text>
<text x="42.7" y="284.8">KB 03/02</text>
<text x="69.7" y="285.2">Not to Scale</text>
<text x="98.5" y="284.8">(Traffic Engineering)</text>
</g>
<text font-size="2.8" fill="#373435" x="181.1" y="279.7">Page 1 of 17</text>
</svg>
